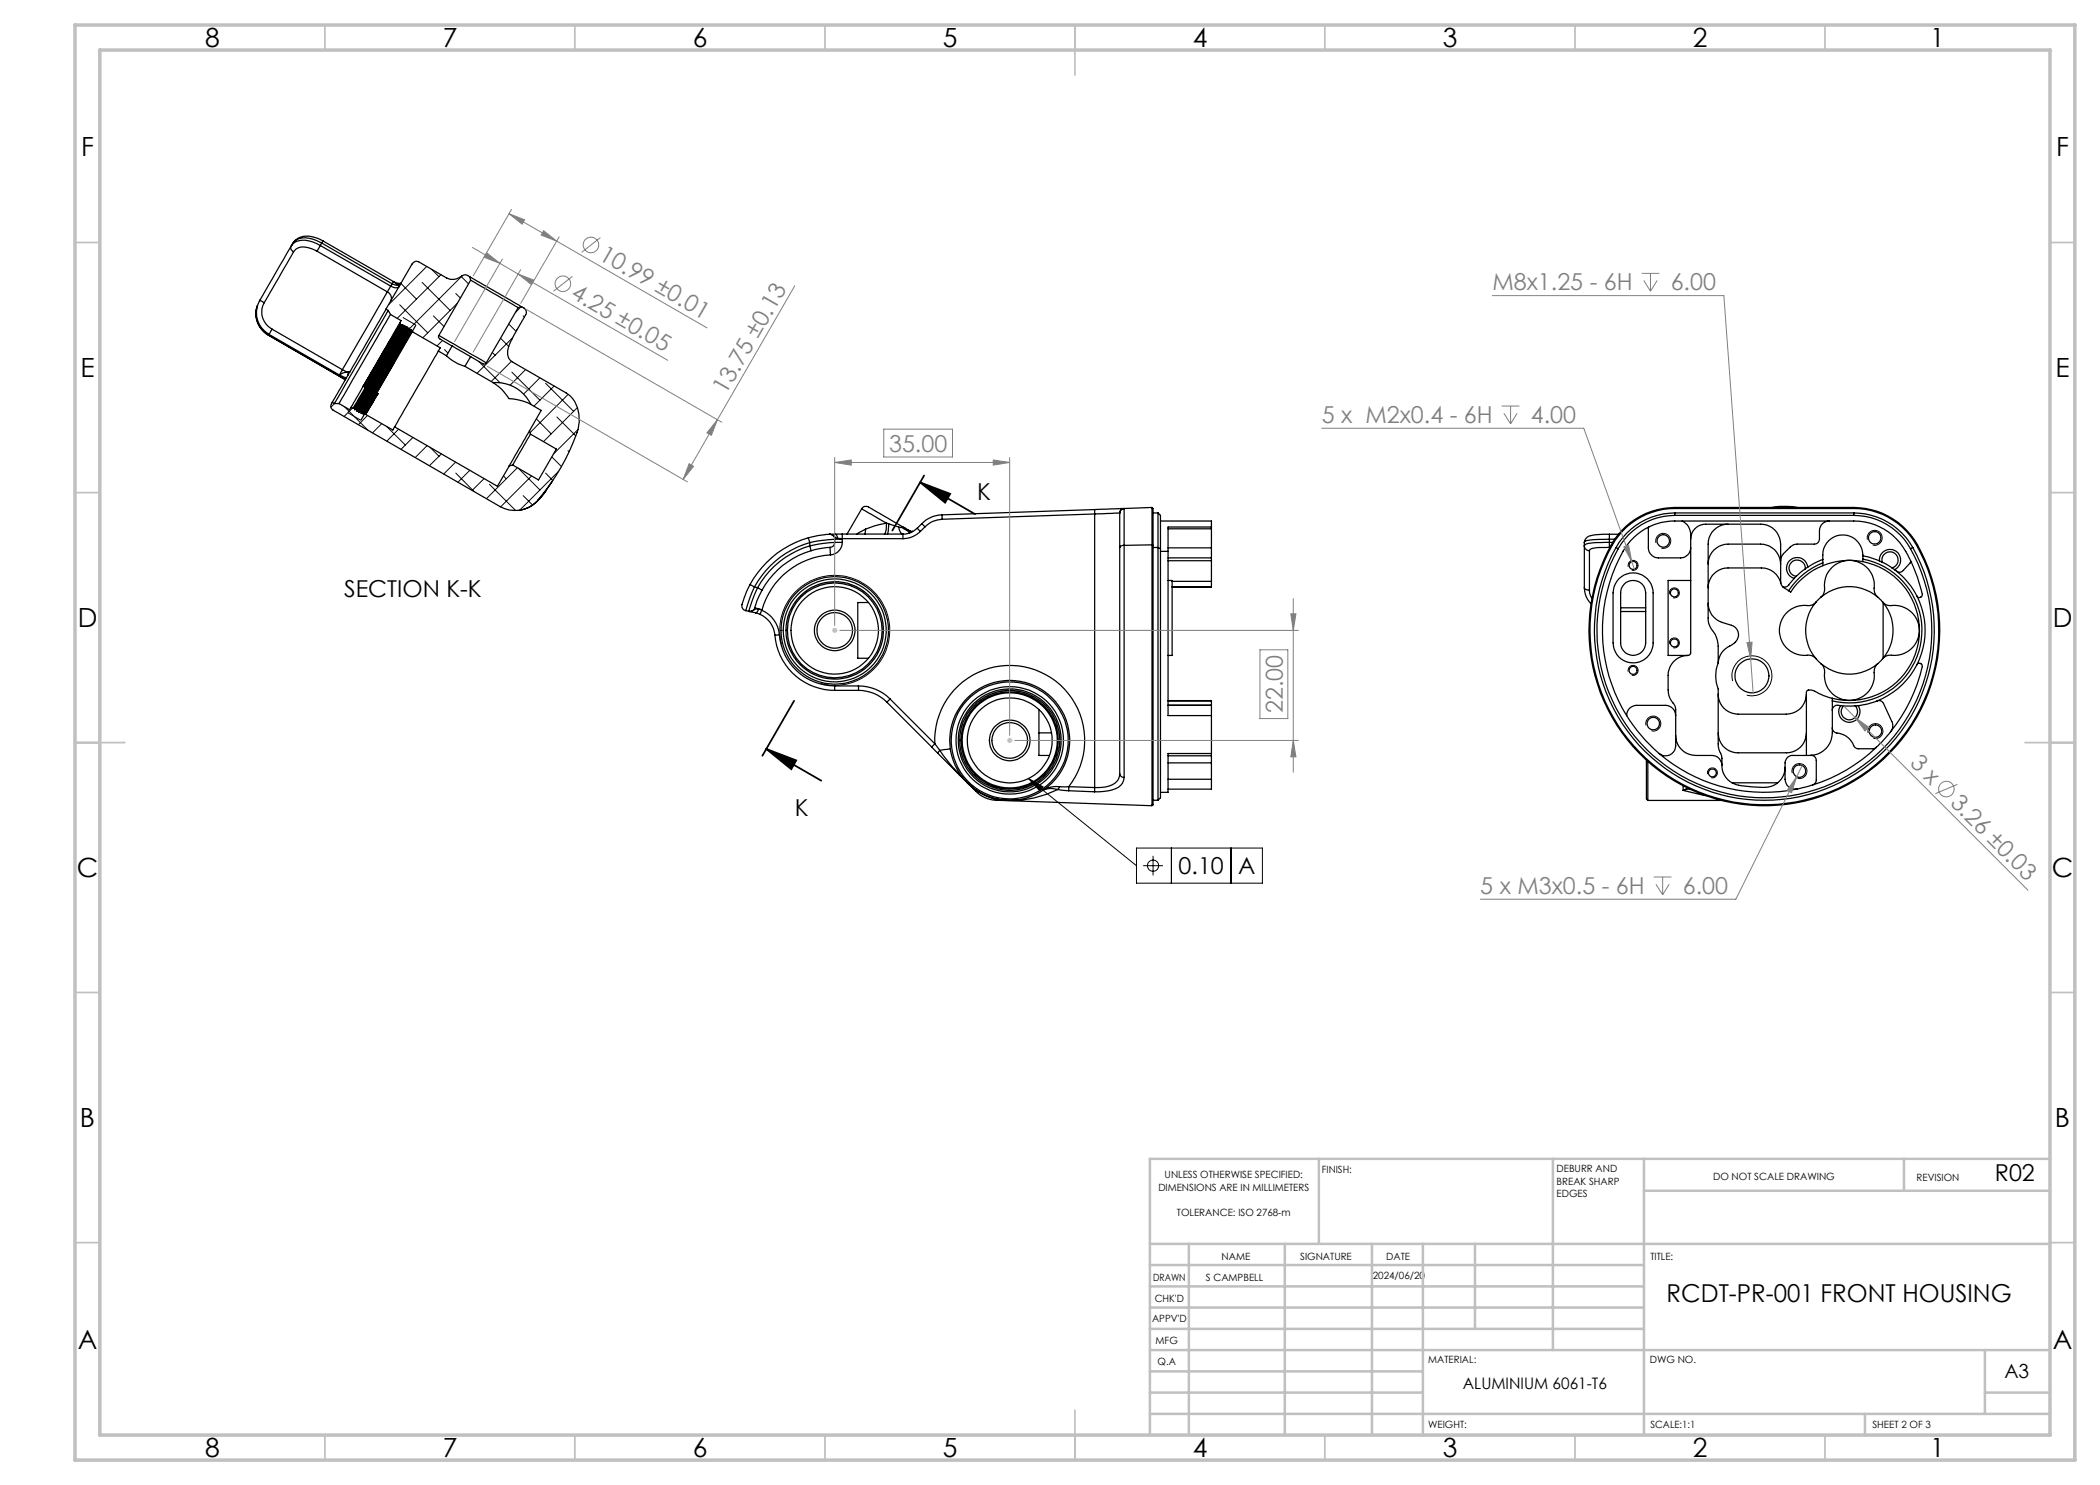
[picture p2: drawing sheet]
<svg xmlns="http://www.w3.org/2000/svg" width="420mm" height="297mm" viewBox="0 0 420 297" stroke-linecap="round" stroke-linejoin="round" font-family="sans-serif">
<g fill="none" stroke="#000" stroke-width=".25">
<path d="M58.2 49.3a.88 .88 0 0 0 .5 1.1M58.2 49.3l-6.2 10.8M58.5 48.8l-.3 .5M58.7 50.4l-5.9 10.1M63.4 50.2a4 4 0 0 0-4.3-.3l-.4 .5M63.4 50.2l14.1 8.2M64.1 49.1a4.9 4.9 0 0 0-5.4-.5l-.5 .7M64.1 49.1l-.7 1.1M64.1 49.1l14 8.1M64.3 48.6a5.5 5.5 0 0 0-5-.6l-.8 .8M64.3 48.6l-.2 .5M64.3 48.6l14.1 8.2"/>
<path d="M64.6 48.2a4.7 4.7 0 0 0-5.7 0l-.4 .6M64.6 48.2l-.3 .4M64.6 48.2l14.1 8.1M77.5 58.4l-9 15.5M77.5 58.4a1.37 1.37 0 0 1 .6 1.8M78.1 57.2l-.6 1.2M78.1 57.2a1.34 1.34 0 0 0 1.7 .1M78.4 56.8a1.33 1.33 0 0 0 1.7 0M78.4 56.8l-.3 .4M78.7 56.3l.1 .1M78.7 56.3l-.3 .5M78.8 56.4l1.3 .3"/>
<path d="M78.8 56.4l.5 .4 .4 .1M80.2 56.8l-.5 .1M80.2 56.7l-.5 .2M93.9 55.3l-.4-.2a1 1 0 0 0-1.1 .1 2.78 2.78 0 0 1-3.1 .4l-5.6-3.3a1 1 0 0 0-1.3 .5l-5.2 9M93.9 55.3l10.4 6M93.9 55.3l.2 .8M94.1 56.1l9.5 5.4M94.1 56.1l-6.3 11M52 60.1l.8 .4M52 60.1a4.9 4.9 0 0 0 1.8 6.8M52 60.1l-.1 .1M52.8 60.5a3.8 3.8 0 0 0 1.6 5.3"/>
<path d="M53.7 67.1l15.4 8.8M53.7 67a4.9 4.9 0 0 1-2.3-5.8 4.9 4.9 0 0 0 2.3 5.9M53.7 67l15.4 8.9M53.7 67v.1M53.8 66.9l-.1 .1M53.8 66.9l14.1 8.1M54.4 65.8l-.6 1.1M54.4 65.8l14.1 8.1M67.9 75l1.4 .6M68.5 73.9a1.84 1.84 0 0 0 1.5 .5M68.5 73.9l-.6 1.1M69.7 74.5h-.8l-1 .5"/>
<path d="M69.7 74.5l-.1 .5M69.9 74.4l-.2 .1M72.6 77.3l-2.4 4.2M72.6 77.3l.4 .2M72.8 77.2l-.2 .1M72.8 77.2l.2 .1M73 77.3v.2M75.2 78.8l-2.5 4.1M75.4 78.7l-2.4 4.1M75.4 78.7h.1M75.4 78.7l-2.3 4M75.4 78.7l.1 .1"/>
<path d="M75.5 78.8l-2.4 4.1M75.5 78.8l-2.4 4M77.2 61.8l-10.7 18.7M77.2 61.8l.4 .3M77.6 62.1l-10.7 18.6M77.6 62.1l.5 .8M78.1 62.9l-10.3 17.8M78.1 62.9l2.1 1.2-.3 .5M78.9 72.4l-6.2 10.5M79.9 64.6l-7.3 12.7M79.9 64.6l.2 .1M80.1 65h.1"/>
<path d="M80.1 64.7v.3M80.1 64.7l-7.5 12.6M80.1 65l-7.3 12.2M80.2 65.1l-7.2 12.2M80.2 65h.1M80.5 64.9l-7.5 12.6M80.5 64.9l-.3 .1M80.5 64.9h.1M80.5 64.9l-9.9 16.8M80.5 64.9v.3M80.5 65.2l-9.6 16.3M80.5 65.2l.1 .1"/>
<path d="M80.6 65.4l-9.7 16.2M80.6 65.3h.1M80.9 65.2l-10 16.7M80.9 65.2l-.3 .1M80.9 65.2h.1M81 65.2l-10 16.7M81 65.2v.3M81 65.5l-9.7 16.3M81 65.5h.1M81 65.6l-9.6 16.2M81.1 65.5v.1M81.4 65.4l-10 16.8"/>
<path d="M81.4 65.4l-.3 .1M81.4 65.4h.1M81.4 65.4v.4M81.4 65.8l-9.6 16.2M81.4 65.8h.1M81.5 65.9l-9.7 16.2M81.5 65.8h.1M81.8 65.6l-10 16.8M81.8 65.6l-.3 .2M81.8 65.6v.1M81.8 65.7l-9.9 16.7M81.8 65.7v.3"/>
<path d="M81.8 66l-9.6 16.2M81.8 66h.2M81.9 66.1l-9.7 16.2M82 66l-.1 .1M82.2 65.9l-10 16.8M82.2 65.9l-.2 .1M82.2 65.9h.1M82.3 65.9l-10 16.8M82.3 65.9v.3M82.3 66.2l-9.7 16.3M82.3 66.2l.1 .1M82.3 66.4l-9.6 16.2"/>
<path d="M82.4 66.3h.1M82.4 66.3l-9.5 16.5M82.4 66.3l5.7 3.3-.4 .6M83.2 65l-11 19.1M87.7 70.2l-8.8 15.2M87.7 70.2l1.6 1M87.8 67.1a.46 .46 0 0 0 .1 .7l2.5 1.4M87.8 67.1l9.5 5.5M89.3 71.2a9.4 9.4 0 0 0 3.7 2.1M90.4 69.2l3.7 2.1M90.4 69.2l-1.1 2M93 73.3l5.6 3.2"/>
<path d="M94.1 71.3l2.5 1.5a.49 .49 0 0 0 .7-.2M94.1 71.3l-1.1 2M98.6 76.5a7.8 7.8 0 0 1 7.6 4.4M98.6 76.5l.6 .4a9 9 0 0 1 2.6 2.8l2.4 .4 2 .8M103.6 61.5l-6.3 11.1M104.3 61.3a1.12 1.12 0 0 1 .8 1.7l-2.7 4.8a4.7 4.7 0 0 0-.7 3.8l.7 .8 10.8 6.2a6.6 6.6 0 0 1 2.2 7.9 43.1 43.1 0 0 1-7.8 13.5M104.3 61.3l-.7 .2M66.5 80.5a.97 .97 0 0 0 .1 1.5l33.4 19.3a6 6 0 0 0 7.6-1.3M66.5 80.5l.4 .2M66.9 80.7h.9M67.8 80.7l2.1 1.2 .3-.4M70.2 81.5l.4 .2 .2-.2"/>
<path d="M70.8 81.5l.1 .1M70.8 81.5h.1M70.9 81.6v.3M71.3 81.8l-.4 .1M71.3 81.8h.1M71.4 81.8v.4M71.7 82l-.3 .2M71.7 82l.1 .1M71.7 82h.1M71.8 82.1v.3M72.1 82.3l-.3 .1M72.1 82.3h.1"/>
<path d="M72.2 82.3v.4M72.6 82.5l-.4 .2M72.6 82.5l.1 .1M72.6 82.5h.1M72.7 82.6v.3M72.7 82.9h.1M72.9 82.8l-.2 .1M72.9 82.8h.1M73 82.8h.1M73.1 82.8v.1M73.1 82.9l5.5 3.1 .3-.6M78.9 85.4l20.6 11.9 2.3-4.1"/>
<path d="M102.5 93l-.7 .2M105.9 86.1l-4.1 7.1M105.9 86.1l.2 .7M106.1 86.8l-3.6 6.2M106.1 86.8l5.2 3-3.6 6.2-5.2-3M106.2 80.9l2 1.2-2.3 4M109.2 98.1a7.6 7.6 0 0 1-5.3 3.9M110.5 96.2l-1.7 2.5-1.2 1.3M100 101.3h.1M150 116.9l-1.2 2.7a2.48 2.48 0 0 0-.3 2.1l.7 .4M150 116.9l.9 .5M150.9 117.4l-.8 1.8-.9 2.9"/>
<path d="M150.9 117.4l.6 .1M151.5 117.5l-.9 2.3-.8 2.5M151.5 117.5l.9 .5M152.4 118l-1 2.2-.4 1.4M161.7 107.6l.3 .9M161.7 107.6a19.2 19.2 0 0 0-11.7 9.3M162 109.2l.2 .9M162 109.2a17.6 17.6 0 0 0-10.5 8.3M162 108.5a18.3 18.3 0 0 0-11.1 8.9M162 108.5v.7M162.2 110.1a16.3 16.3 0 0 0-9.8 7.9M165.9 106.9l-2.2 .2-2 .5"/>
<path d="M165.9 106.9a1.03 1.03 0 0 1 1 .9M165.9 106.9h.4l.8 .7 .4 .1M166 109.5l-3.8 .6M166 109.5l.1 1.5M166.1 111a15.1 15.1 0 0 0-13.7 11M166.9 107.8l-4.9 .7M166.9 108.5l-2.3 .2-2.6 .5M166.9 108.5a.91 .91 0 0 1-.9 1M166.9 107.8h1.6M166.9 106.8a.77 .77 0 0 1 .6 .9M166.9 106.8l-1 .1M166.9 108.5h1.6"/>
<path d="M166.9 106.8h1.6M166.9 107.8v.7M167.5 107.7h1M168.5 107.7v.1M168.5 108.5a2.54 2.54 0 0 1-2.4 2.5M168.5 106.8v.9M168.5 107.8v.7M168.5 107.7h12.1M168.5 106.8h12.1M172.3 101.8a1.16 1.16 0 0 1 1.9-.1l6.7 3.8M172.3 101.8l5 2.8M172.3 101.8l-2.9 5"/>
<path d="M173.1 105.8l-.1 1.1M173.1 105.8l-1.7 1M177.3 104.6l-2.5 .6-1.7 .6M177.3 104.6a3 3 0 0 1-.4 2.2M177.3 104.6l.4 .2M177.7 104.8v1.5l-.2 .5M177.7 104.8l2 .6M179.7 105.4a1.52 1.52 0 0 0 .9 1.4M179.7 105.4l.7 .1M180.4 105.5l.9 .5M180.4 105.5h.5M180.6 106.8v.9"/>
<path d="M180.9 105.5l.4 .5M180.9 105.5l.8 .5M181.3 106l.6 .5M181.7 106h-.4M181.7 106l.3 .2M182 106.2l.5 .1-.6 .2M182 106.2l-.1 .3M183.4 105.7l.7 .6M183.4 105.7a3.8 3.8 0 0 1-2.8 1.1M184.1 106.3a5 5 0 0 1-3.5 1.4M184.4 104.7l.6 .7M184.4 104.7l-1 1"/>
<path d="M185 105.4l-.9 .9M188.4 103v.9M188.4 103a5.9 5.9 0 0 0-4 1.7M188.4 103.9a4.9 4.9 0 0 0-3.4 1.5M218.9 101.9v.9M218.9 101.9l-30.5 1.1M218.9 102.8v54.7M218.9 102.8l-30.5 1.1M223.9 109.5v45.3M223.9 102.6v6.9M223.9 102.6l-5 .2M223.9 102.6h.1"/>
<path d="M224.8 101.7l5.6-.2v7.5M224.8 101.7a.91 .91 0 0 0-.9 .9M224.8 101.7l-5.9 .2M224.8 101.7h.1M224.8 109.1v46.4M224.8 109.1a.72 .72 0 0 0-.9 .4M224.8 101.7v7.4M224.8 101.7a.9 .9 0 0 0-.9 .9M230.4 109v52.1l-31.2-1M230.4 101.7h.2v7.4M230.4 109l-5.6 .1M230.4 109.1h.2"/>
<path d="M230.6 109.1v51.9h-.2M230.6 109.5h1M230.6 102.6h1M231.6 109.5v50.6M231.6 102.6v6.9M231.6 102.6l.5 .5v6.6M231.6 109.5l.5 .2M232.1 109.7v49.9l-.5 .5M232.1 104.2h10.2v1.2M232.1 110.3h1.5M233.6 110.3v32.8h8.7M233.6 109.6h8.7"/>
<path d="M233.6 105.8h8.7M233.6 111.6h8.7M233.6 116.1h.8v15h-.8M233.6 112.1h8.7M234.4 117.4h7.9M234.4 116.3h7.9M242.3 105.4h-8.7v4.9M242.3 105.4v.4M242.3 109.6v2M242.3 116.3v1.1M242.3 111.6v.5M242.3 117.4h-7.9"/>
<path d="M242.3 105.8v3.8M242.3 112.1v4.2M316.9 117.6a4.5 4.5 0 0 0 1.3 3.2M316.9 109.2a1.03 1.03 0 0 0 1 .9M316.9 109.2v8.3a.95 .95 0 0 0 1 .5M317.9 110.1v7.9M317.9 118v.6l.5 1.2M321.9 106.9h-.7a8.2 8.2 0 0 0-3.7 .5l-.4 .4-.2 .7M321.9 108.5v1M321.9 107.8l-3.9 .2a1.02 1.02 0 0 0-1.1 .5v.7M321.9 109.5a8.8 8.8 0 0 0-3.9 .4l-.1 .2M321.9 108.5a12.7 12.7 0 0 0-4.9 .4l-.1 .3"/>
<path d="M321.9 106.9v.9M321.9 106.9h1.8M321.9 107.8v.7M321.9 108.5h.6M321.9 109.5h.1M321.9 107.8h1M323.2 109.5a34 34 0 0 0 29.7 50.6 34 34 0 0 0 29.7-50.6M323.2 109.5l.4 .2M323.6 109.7a33.5 33.5 0 0 0 29.3 49.9 33.5 33.5 0 0 0 29.2-49.9M323.8 115.7a4 4 0 0 1 4.3-.8 4 4 0 0 1 2.5 3.7v10a4 4 0 0 1-4 4 4 4 0 0 1-4-4v-10a4.2 4.2 0 0 1 1.2-2.9zM324.3 106.1a14.5 14.5 0 0 1 10.7-4.6h35.8a14.8 14.8 0 0 1 13.5 9.1 35.1 35.1 0 0 1-32.9 50.5 35.1 35.1 0 0 1-28.5-53.2zM324.9 116.8a2.51 2.51 0 0 1 2.7-.5 2.51 2.51 0 0 1 1.5 2.3v10a2.5 2.5 0 0 1-2.5 2.5 2.5 2.5 0 0 1-2.5-2.5v-10a2.32 2.32 0 0 1 .8-1.8z"/>
<path d="M325.3 105.4a14.3 14.3 0 0 1 9.7-3.7h35.8a14.6 14.6 0 0 1 13.3 9 34.9 34.9 0 0 1-32.7 50.2 34.9 34.9 0 0 1-28.4-52.8zM329.7 105.4a11.2 11.2 0 0 1 5.3-1.2h35.8a12.5 12.5 0 0 1 11.4 8.1M329.7 105.4v4.2a2.05 2.05 0 0 0 2 2h4.4a2.05 2.05 0 0 0 2-2M329.7 105.4a12.5 12.5 0 0 0-5.9 6.4 32.4 32.4 0 0 0 1.5 31.3M335 103.1a13 13 0 0 0-11.4 6.6M335 102.6a13.5 13.5 0 0 0-11.8 6.9M335 102.6h35.8M335 103.1h35.8M335 102.6v.5M336.4 104.2a2.96 2.96 0 0 1 1.7 2.7v23.7l-.1 .3-.4 .2M338.1 107.8a2.99 2.99 0 0 1 3-3h11a4 4 0 0 1 4 4v7.6l.1 .5 .4 .5M338.1 116.1h-4.5v15h4"/>
<path d="M341.6 112.8a4 4 0 0 1 4-4h6.5a4 4 0 0 1 4 4M345.6 104.8a4 4 0 0 0-4 4v14.8a4.8 4.8 0 0 0 1.4 3.2l.6 2v3.8M354.3 101.5a15.2 15.2 0 0 1 5.1 0M355.2 101.5l1.3-.1 2 .1M356.2 116.6a4 4 0 0 0-3.9-3h-6.7a4 4 0 0 0-4 4M356.6 117.4l1.1 .7M358.8 115.7l-.8 1a1.14 1.14 0 0 1-1.4 .7M359.3 115.2l-.5 .5M361.1 113.8a1.64 1.64 0 0 0-1.5-1.8 1.64 1.64 0 0 0-1.8 1.5 1.64 1.64 0 0 0 1.5 1.7M361.1 113.8l-1.8 1.4M361.6 113.4a2.13 2.13 0 0 0-3.5-1.4 2.13 2.13 0 0 0 .7 3.7M361.6 113.4l-.5 .4"/>
<path d="M364.2 119.4a2.44 2.44 0 0 0 .7-2.4 5 5 0 0 1 5.4-4.9 5 5 0 0 1 4.5 5.8l.3 .9 .4 .6M364.2 119.4l-1 1M364.2 119.4a8.7 8.7 0 0 1 11.3 0M364.6 111.9l-1.6 .7-1.4 .8M364.6 113.1a14.1 14.1 0 0 0-6.5 5.3l-.4-.3M364.6 112.6a14.7 14.7 0 0 0-6.9 5.5M365.9 104.2a1.93 1.93 0 0 0-2 2v1.6a1.02 1.02 0 0 1-1 1h-3.5a1.92 1.92 0 0 0-1.4 .6l-1.6 1.7-.3 1M370.8 103.1a13 13 0 0 1 11.3 6.6M370.8 102.6a13.6 13.6 0 0 1 11.8 6.9M370.8 102.6v.5M372.6 112.3a4.5 4.5 0 0 0-2.8-5.1 4 4 0 0 0-5.2 3.8v2.1M372.6 111.2l1.2 .2 2.1 .8"/>
<path d="M372.6 112.3a14 14 0 0 1 11 16.8 14 14 0 0 1-17.1 10.6M372.6 111.8a14.5 14.5 0 0 1 11.5 17.3 14.5 14.5 0 0 1-17.6 11.1M372.6 112.3a14.1 14.1 0 0 0-8 .8M375.5 119.4l1.1 1M375.9 112.2a2.13 2.13 0 0 1 3.2-2 2.13 2.13 0 0 1-.2 3.7M375.9 112.2l.5 .2M376.4 112.4a1.64 1.64 0 0 1 1.2-2 1.64 1.64 0 0 1 2 1.2 1.64 1.64 0 0 1-1.2 2M376.4 112.4l2 1.2M378.4 113.6l.5 .3M378.9 113.9l.4 .3M379.3 114.2a16.2 16.2 0 0 1 4.1 5M382.2 112.3l-1.6 1.8a.94 .94 0 0 1-1.3 .1"/>
<path d="M382.2 112.3a24.8 24.8 0 0 1 2.2 6.9l-.2 .2a.5 .5 0 0 1-.8-.2M382.6 109.5l-.5 .2M383.4 119.2a15.2 15.2 0 0 1 0 13.7M149.2 122.1l.6 .2M149.8 122.3l1.3 .3M151 121.6a.99 .99 0 0 1-1.2 .7M151 121.6l1.4 .4M151.1 122.6l.9 .3M151.7 121.8l.7 .3M151.7 121.8a2.31 2.31 0 0 0-1.6 .5h-.3M151.7 121.8l-.2 .5-.4 .3M152 122.9a5 5 0 0 1 3 4.1"/>
<path d="M152.4 122.1l-.4 .8M152.4 122.1a6 6 0 0 1 3.5 4.9M152.4 122v.1M155 127a12 12 0 0 0 11.9 11.1M155.9 127a11.1 11.1 0 0 0 11 10.2M155.9 127h-.9M157.2 126.1h.3M166.9 137.2v.9M166.9 137.2h4.8M166.9 138.1h4.8M171.7 137.2a8.8 8.8 0 0 1 6.3 2.6M171.7 138.1a7.9 7.9 0 0 1 5.7 2.3"/>
<path d="M171.7 137.2v.9M173.7 120.5h-2.1v11.2h2.1M178 139.8l-.6 .6M178 139.8l9 9M324.1 122.3h5M324.1 121.6h5M337.6 131.1a4 4 0 0 0-4 4v2.9a5.5 5.5 0 0 0 1.4 3.2l.1 .7v7.3a2.02 2.02 0 0 1-1.1 1.8 2.02 2.02 0 0 1-2.2-.3M341.6 120.6a4 4 0 0 0 2.9 3.9 3.8 3.8 0 0 1 2.9 1.4 2.37 2.37 0 0 1-1.2 3.2 4 4 0 0 0-2.6 3.5M343.6 132.6a7.1 7.1 0 0 0 0 5.2v11.5l.7 2.1a5.2 5.2 0 0 0 1.7 4.9 11.3 11.3 0 0 0 5.7 1.1 4.3 4.3 0 0 0 5.3-3.3v-.6M343.6 138.8a4 4 0 0 0 4 4h9.7a4 4 0 0 0 4-4M363.2 131.7l1 1M363.2 120.4a2.25 2.25 0 0 1-2.4 .7 5 5 0 0 0-4.9 5.6 5 5 0 0 0 6.1 4.4l.6 .2 .6 .4"/>
<path d="M363.2 120.4a8.8 8.8 0 0 0 0 11.3M364.2 132.7a2.44 2.44 0 0 1 .7 2.5 5 5 0 0 0 5.4 4.9 5 5 0 0 0 4.5-5.8l.3-1 .4-.6M364.2 132.7a8.7 8.7 0 0 0 11.3 0M366.5 139.7v6.9a4.5 4.5 0 0 1-4.3 4.5M366.5 139.7a12 12 0 0 1-3.7-1.5l-.6-.2a.63 .63 0 0 0-.9 .5v12.6M376.6 131.7l-1.1 1M376.6 120.4a2.27 2.27 0 0 0 2.4 .7 5 5 0 0 1 4.8 5.6 5 5 0 0 1-6 4.4l-.7 .2-.5 .4M376.6 120.4a8.8 8.8 0 0 1 0 11.3M376.6 120.5v11.2M383.4 132.9a.58 .58 0 0 1 .7-.2 .58 .58 0 0 1 .4 .6 32.5 32.5 0 0 1-6.4 13.1M383.4 132.9a15.3 15.3 0 0 1-8 7.3M177.4 140.4l8.9 9"/>
<path d="M186.3 149.4l1.3 1.3M187 148.8a15 15 0 0 1 19.5-15 15 15 0 0 1 7.2 23.5M187 148.8l-.7 .6M187 148.8l1 1.3M187.6 150.7l4.2 4.2M188 150.1l2.4 3.1 1.4 1.7M188 150.1l-.4 .6M190.1 149.8l-2.1 .3M191.8 154.9l.7 .6M191.8 154.9l1.7 1.7M191.8 154.9l.5 .4-.1-.2M191.8 154.9h.1"/>
<path d="M191.9 148.1h.3M193.5 156.6l1.4 1.4a6.1 6.1 0 0 0 4.3 2.1M193.5 156.6a12 12 0 0 0 5.6 3.2M199.1 159.8l.8 .1M199.1 159.8l.1 .3M207.8 141.9v9.2h2.1M207.8 146.6h2.5M211.6 157.9a20.5 20.5 0 0 1-11.2 2.1l-1.3-.2M211.6 157.9l2.1 .2M211.9 157.3a5.2 5.2 0 0 0-3.3 .8 3.8 3.8 0 0 1 3-.2M211.9 157.3h1.8M211.9 157.3l-.3 .6"/>
<path d="M213.7 158.1l5.2 .3M213.7 157.3v.8M213.7 157.3l5.2 .2M218.9 157.5v.9M223.9 154.8a.86 .86 0 0 0 .9 .7M223.9 154.8a2.78 2.78 0 0 1-2.7 2.6l-2.3 .1M224.8 155.5a2.82 2.82 0 0 1-2.4 2.5l-1.7 .3-1.8 .1M233.6 140.1l8.7 .1M233.6 151.2h8.7M233.6 141h8.7M233.6 155.9h8.7M233.6 140.2h8.7"/>
<path d="M233.6 152.6h8.7M242.3 143.1v7.6M242.3 150.7h-8.7v7.8h-1.5M242.3 141.1v2M242.3 150.7v.5M242.3 151.2v1.4M242.3 155.9v1.9h-8.7M242.3 141v.1M242.3 140.2v.8M242.3 152.6v3.3M325.3 143.1a34.5 34.5 0 0 0 6.5 7.6M329.3 152v7.8l.3 .3"/>
<path d="M329.6 152.3v7.8M331.8 150.7a32.3 32.3 0 0 0 27.6 7.1M335.1 143.1a2.05 2.05 0 0 0-2-2h-5.8a1.99 1.99 0 0 0-2 2M335.1 147.1a4 4 0 0 0 4 4h3.3a1.99 1.99 0 0 1 2 2M336.6 157.2v.9M336.6 158.1l4.6 1M337.6 157.6l-1 .5M337.9 157.8l-1.3 .3M343.6 146.6a3.9 3.9 0 0 0 4 4h9.7a4 4 0 0 0 4-4M346.4 156.6h9.1M362.2 151.1h-3.7a1.51 1.51 0 0 0-1.5 1.5v3.3a2.03 2.03 0 0 0 2.4 1.9M362.2 151.1a1.02 1.02 0 0 1 1.1 1v3.9a1.03 1.03 0 0 1-.8 1"/>
<path d="M362.5 157l-3.1 .8M366.5 145.6a1.18 1.18 0 0 0 1.4 1.1 4.8 4.8 0 0 1 3.1 2.8l.5 .3h3.3l.4-.3M368.1 141.1h-.3a1.02 1.02 0 0 0-1.3 1M368.1 141.1a2.13 2.13 0 0 0 1.8 3.4 2.13 2.13 0 0 0 1.8-3.4M368.1 141.1l.6 .1M368.7 141.2a1.64 1.64 0 0 0 0 2.3 1.64 1.64 0 0 0 2.3 0 1.64 1.64 0 0 0 .1-2.3M368.7 141.2h2.4M371.7 141.1l-.6 .1M375.2 149.5a31.8 31.8 0 0 1-12.7 7.5M375.4 140.2a1 1 0 0 1 1.3 .5l1.7 3.6a1.96 1.96 0 0 1-.3 2.1M375.4 140.2l-1.8 .6-1.9 .3M378.1 146.4l-2.9 3.1"/>
<path d="M230.6 160.1h1M329.6 160.1h14.6"/>
<circle cx="326.6" cy="113.1" r=".8"/>
<circle cx="332.6" cy="108.2" r="1.25"/>
<circle cx="334.9" cy="118.6" r=".8"/>
<circle cx="374.9" cy="107.6" r="1.25"/>
<circle cx="166.9" cy="126.1" r="3.6"/>
<circle cx="166.9" cy="126.1" r="10.3"/>
<circle cx="166.9" cy="126.1" r="8.8"/>
<circle cx="167" cy="126.1" r="9.8"/>
<circle cx="167" cy="126.1" r="4.1"/>
<circle cx="167" cy="126.1" r="10.7"/>
<circle cx="167" cy="126.1" r="9.5"/>
<circle cx="326.6" cy="134.1" r=".8"/>
<circle cx="334.9" cy="128.6" r=".81"/>
<circle cx="350.4" cy="135.2" r="3.4"/>
<circle cx="201.9" cy="148.1" r="10.3"/>
<circle cx="201.9" cy="148.1" r="4.1"/>
<circle cx="201.9" cy="148.1" r="3.6"/>
<circle cx="201.9" cy="148.1" r="11.7"/>
<circle cx="201.9" cy="148.1" r="8.5"/>
<circle cx="201.9" cy="148.1" r="10.7"/>
<circle cx="201.9" cy="148.1" r="9.5"/>
<circle cx="201.9" cy="148.1" r="10"/>
<circle cx="202" cy="148.1" r="12"/>
<circle cx="202" cy="148.1" r="9.7"/>
<circle cx="330.7" cy="144.7" r="1.25"/>
<circle cx="342.5" cy="154.6" r=".81"/>
<circle cx="359.9" cy="154.2" r="1.26"/>
<circle cx="375.1" cy="146.2" r="1.24"/>
</g>
<g fill="none" stroke="#000" stroke-width=".2">
<path d="M80.2 56.7l3.1 3.1M84.4 56.5l5.6 5.6M85.3 53.3l-7.5 7.6M86.3 53.9l1.5 1.4M88.2 54.9l-8.8 8.8M91.2 58.7l.9 .9M92.2 55.3l1.5 1.5M92.5 55.1l-10.7 10.7M79.9 61l5.6 5.6M80.6 63.5l2.6 1.5M86.7 63.2l2.1 2.1M88.5 68.1l-1.1 1.1"/>
<path d="M88.9 69.9l.7 .7M91.5 60.6l-6.9 7M94.2 71.4l-.3 .3M95.7 72.3l4.3 4.2M98.5 70.5l.5 .5M100.2 67.7l1.6 1.6M101.7 64.8l1.5 1.5M102.3 72.2l-4.1 4.1M102.4 74.4l5.6 5.6M102.6 67.5l-7.2 7.2M104.2 61.4l-1.1 1.1M104.6 63.2l.3 .2"/>
<path d="M105.1 73.9l-3.1 3.1M108 75.6l-3.3 3.2M109.1 76.7l5.6 5.6M110.8 77.2l-4 4M113.6 78.9l-7.6 7.6M66.9 80.7l-.7 .8M68.9 81.4l4.7 4.6M69.6 82.5l2.6 1.6M70.5 81.6l-1.7 1.7M73.5 83.1l-1.8 1.8M76.3 84.7l-1.8 1.9M77.4 85.4l3.7 3.6"/>
<path d="M79.7 85.8l-2.3 2.4M82.6 87.5l-2.4 2.3M85.4 89.1l-2.4 2.4M86 89.4l1.8 1.9M88.3 90.8l-2.4 2.3M91.1 92.4l-2.3 2.4M91.2 94.6l3.6 3.7M94 94l-2.4 2.4M96.8 95.7l-2.4 2.4M97.9 96.9l5.2 5.2M100.7 95.2l.5 .5M103.5 93.6l-6.2 6.1"/>
<path d="M103.7 93.7l4.3 4.3M104.6 99.1l1.9 1.9M106.3 95.2l-6.1 6.1M107.3 83.8l2.9 3M109.1 94.6l1.5 1.5M110.4 91.4l1.9 1.9M111.4 83.4l3.8 3.8M111.7 94.3l-7.7 7.7M113.6 90.1l.2 .2M115.5 81.5l-6.8 6.8M115.6 85.9l-4.9 4.9M325.6 113.3a1.01 1.01 0 0 1 .9-1.2 1.01 1.01 0 0 1 1.1 1.1 1.01 1.01 0 0 1-1.2 .8"/>
<path d="M331.2 108.6a1.51 1.51 0 0 1 1.3-1.9 1.51 1.51 0 0 1 1.6 1.6 1.51 1.51 0 0 1-1.8 1.3M333.9 118.8a1.01 1.01 0 0 1 .9-1.2 1.01 1.01 0 0 1 1.1 1.1 1.01 1.01 0 0 1-1.3 .9M373.5 107.9a1.5 1.5 0 0 1 1.3-1.8 1.5 1.5 0 0 1 1.6 1.6 1.5 1.5 0 0 1-1.9 1.3M156.3 128.9a11 11 0 0 1 9.6-13.8 11 11 0 0 1 12 11.9 11 11 0 0 1-13.8 9.7M325.6 134.3a1 1 0 0 1 .9-1.2 1 1 0 0 1 1.1 1.1 1 1 0 0 1-1.2 .8M333.9 128.8a1 1 0 0 1 .9-1.2 1 1 0 0 1 1.1 1.1 1 1 0 0 1-1.3 .8M346.5 136.2a4 4 0 0 1 3.5-5 4 4 0 0 1 4.4 4.3 4 4 0 0 1-5 3.5M205.7 155.7l2.9 1.7-.6 .8zM205.7 155.7l21.6 17.4M329.2 145.1a1.49 1.49 0 0 1 1.3-1.9 1.49 1.49 0 0 1 1.6 1.6 1.49 1.49 0 0 1-1.8 1.4M341.5 154.8a.99 .99 0 0 1 .9-1.2 .99 .99 0 0 1 1.1 1.1 .99 .99 0 0 1-1.3 .8M358.5 154.6a1.5 1.5 0 0 1 1.3-1.9 1.5 1.5 0 0 1 1.6 1.7 1.5 1.5 0 0 1-1.9 1.3"/>
<path d="M373.6 146.6a1.51 1.51 0 0 1 1.3-1.9 1.51 1.51 0 0 1 1.7 1.6 1.51 1.51 0 0 1-1.9 1.4M227.3 169.6h25.2v7h-25.2zM228.6 173.1h4M230.6 171.2v3.9M234.3 169.6v7M246.2 169.6v7"/>
<circle cx="230.6" cy="173.1" r="1.12"/>
</g>
<g fill="none" stroke="#808080" stroke-width=".2">
<path d="M94.5 49.5l5.5 3.2M97.4 50.6l2.6 2.1-3.2-1.2zM100 52.7l3.6 2.1M100.5 51.8l-9.6 16.5M101.8 42.8l9.5 5.4M101.8 42.8l3.1 1.2-.5 .8zM102.3 41.9l-7.6 13.3M103.6 54.8l3.2 1.2-.5 .9zM103.6 54.8l30 17.3M104.1 53.9l-9.5 16.5M108.7 46.1l2.6 2.1-3.1-1.2zM111.3 48.2l30.1 17.4"/>
<path d="M111.8 47.4l-7.7 13.3M114.5 55.3l-3.8 2.9M120.1 47.5l-3.8 3M159 57.1l-15.5 26.9M298.4 59.1h46.4l5.3 72.7M328.3 54.7h3.6M328.8 56.1l1.3 2.1M330.1 54.7v3.5M331.4 56.1l-1.3 2.1M97.5 73.3l40 23.1M105.2 61.8l39.2 22.7M137.8 92.7l.9 .6-2.1 2.6z"/>
<path d="M143.5 84l-1.2 3.1-.9-.5zM143.5 84l-6.9 11.9M166.9 91.5v33.6M166.9 92.5h35M166.9 92.5l3.4-.5v1zM176.7 85.8h13.8v5.6h-13.8zM198.6 92l3.3 .5-3.3 .5zM201.9 91.5v55.6M264.3 85.7h52.5l9.6 26.6M300.3 81.2h3.6M300.8 82.7l1.3 2.1M302.1 81.2v3.6"/>
<path d="M303.4 82.7l-1.3 2.1M258.7 119.7v34.7M324.8 109.4l.9-.4 .7 3.3zM326.4 112.3l.5 1.5M168 126.1h91.7M252 130h5.6v13.7h-5.6zM258.2 122.8h1l-.5 3.3zM349.4 128.5l1-.1-.3 3.4zM350.1 131.8l.5 6.8M203 148.1h56.7M258.7 148.1l.5 3.3h-1zM359.3 155.3l-1 3.2-.9-.4z"/>
<path d="M359.3 155.3l-12.1 24.5h-51.1M360.4 153.1l-1.1 2.2M368.7 141.2l2.3 2.3M371 143.5l2.7 1.9-.7 .8zM371 143.5l34.6 34.5M391.5 156.9l-4.4 1.8M330.7 175.4h3.6M331.2 176.8l1.3 2.2M332.5 175.4v3.6M333.8 176.8l-1.3 2.2"/>
<circle cx="112.6" cy="56.8" r="1.56"/>
<circle cx="118.2" cy="49" r="1.54"/>
<circle cx="389.3" cy="157.8" r="1.57"/>
</g>
<path d="M184 96.5l11 6.3M184 96.5l6 2.3-1 1.7zM184.8 95.1l-6.3 11M153.2 149.8l11.1 6.3M153.2 149.8l6 2.3-.9 1.7zM158.8 140.2l-6.3 11" fill="none" stroke="#000" stroke-width=".35"/>
<path d="M166.4 126.1h1.1M166.6 125.7l.7 .7M166.9 125.6v1M167.3 125.7l-.7 .7M201.4 148.1h1.1M201.6 147.7l.7 .7M201.9 147.6v1M202.3 147.7l-.7 .7" fill="none" stroke="#c0c0c0" stroke-width=".2"/>
<g fill="none" stroke="#c0c0c0" stroke-width=".35">
<path d="M65 5v5M115 5v5M165 5v5M215 5v10M265 5v5M315 5v5M365 5v5M15 48.5h5M410 48.5h5M15 98.5h5M410 98.5h5M15 148.5h10"/>
<path d="M405 148.5h10M15 198.5h5M410 198.5h5M15 248.5h5M410 248.5h5M65 287v5M115 287v5M165 287v5M215 282v10M265 287v5M315 287v5M365 287v5"/>
</g>
<g fill="none" stroke="#c0c0c0" stroke-width=".5">
<path d="M263.8 231.8v17M310.6 231.8v38.2M328.8 231.8v55.2M328.8 238.2h81.2M380.8 231.8v6.4M410 231.8h-180v55.2M230 248.8h180M230 257.3h98.8M230 253h98.8M237.8 248.8v38.2M257 248.8v38.2M274.4 248.8v38.2"/>
<path d="M284.6 248.8v38.2M295 248.8v17M230 265.8h98.8M230 261.5h98.8M230 278.5h54.6M230 274.3h54.6M230 270h180M397 278.5h13M397 270v12.8M230 282.8h180M373 282.8v4.2"/>
</g>
<path d="M15 5h400v287h-400zM20 10h390v277h-390z" fill="none" stroke="#c0c0c0" stroke-width=".7"/>
<path d="M184 96.5l6 2.3-1 1.7zM153.2 149.8l6 2.3-.9 1.7z" fill="#000"/>
<g fill="#808080">
<path d="M258.2 122.8h1l-.5 3.3zM258.7 148.1l.5 3.3h-1z"/>
<path d="M166.9 92.5l3.4-.5v1zM198.6 92l3.3 .5-3.3 .5z"/>
</g>
<path d="M205.7 155.7l2.9 1.7-.6 .8z" fill="#000"/>
<g fill="#808080">
<path d="M371 143.5l2.7 1.9-.7 .8z"/>
<path d="M349.4 128.5l.7 3.3 .3-3.4zM359.3 155.3l-1.9 2.8 .9 .4zM324.8 109.4l1.6 2.9-.7-3.3z"/>
<path d="M143.5 84l-1.2 3.1-.9-.5zM137.8 92.7l.9 .6-2.1 2.6z"/>
<path d="M97.4 50.6l2.6 2.1-3.2-1.2zM103.6 54.8l3.2 1.2-.5 .9z"/>
<path d="M101.8 42.8l3.1 1.2-.5 .8zM108.7 46.1l2.6 2.1-3.1-1.2z"/>
</g>
<g font-size="5.3">
<text x="41" y="9.5">8</text>
<text x="88.5" y="9.5">7</text>
<text x="138.5" y="9.5">6</text>
<text x="188.5" y="9.5">5</text>
<text x="238.5" y="9.5">4</text>
<text x="288.5" y="9.5">3</text>
<text x="338.5" y="9.5">2</text>
<text x="386" y="9.5">1</text>
<text x="16.2" y="31.2">F</text>
<text x="411.2" y="31.2">F</text>
<text x="16.1" y="75.5">E</text>
<text x="411.1" y="75.5">E</text>
<text x="15.5" y="125.5">D</text>
<text x="410.5" y="125.5">D</text>
<text x="15.4" y="175.5">C</text>
<text x="410.4" y="175.5">C</text>
<text x="16" y="225.5">B</text>
<text x="411" y="225.5">B</text>
<text x="15.5" y="269.7">A</text>
<text x="410.5" y="269.7">A</text>
<text x="41" y="291.5">8</text>
<text x="88.5" y="291.5">7</text>
<text x="138.5" y="291.5">6</text>
<text x="188.5" y="291.5">5</text>
<text x="238.5" y="291.5">4</text>
<text x="288.5" y="291.5">3</text>
<text x="338.5" y="291.5">2</text>
<text x="386" y="291.5">1</text>
</g>
<text font-size="4.9" x="333.3" y="260.4">RCDT-PR-001 FRONT HOUSING</text>
<g font-size="4.7" fill="#808080">
<text x="119.6" y="51.7" transform="rotate(30 119.6 51.7)">10.99 ±0.01</text>
<text x="114" y="59.5" transform="rotate(30 114 59.5)">4.25 ±0.05</text>
<text x="298.5" y="58">M8x1.25 - 6H</text>
<text x="334.1" y="58">6.00</text>
<text x="145.2" y="79" transform="rotate(-60 145.2 79)">13.75 ±0.13</text>
<text x="264.4" y="84.6">5 x M2x0.4 - 6H</text>
<text x="306.1" y="84.6">4.00</text>
<text x="177.8" y="90.4">35.00</text>
<text x="256.6" y="142.6" transform="rotate(-90 256.6 142.6)">22.00</text>
<text x="381.8" y="152.8" transform="rotate(45 381.8 152.8)">3 x</text>
<text x="389.9" y="160.8" transform="rotate(45 389.9 160.8)">3.26 ±0.03</text>
<text x="296.1" y="178.8">5 x M3x0.5 - 6H</text>
<text x="336.6" y="178.8">6.00</text>
</g>
<g font-size="4.7">
<text x="195.4" y="100">K</text>
<text x="68.8" y="119.3">SECTION K-K</text>
<text x="159" y="163.1">K</text>
<text x="235.7" y="174.9">0.10</text>
<text x="247.6" y="174.9">A</text>
<text x="399" y="236.2">R02</text>
</g>
<text font-size="3.9" x="400.9" y="275.5">A3</text>
<text font-size="3.2" x="292.6" y="277.9">ALUMINIUM 6061-T6</text>
<g font-size="2">
<text x="231.7" y="238.2">DIMENSIONS ARE IN MILLIMETERS</text>
<text x="232.9" y="235.7">UNLESS OTHERWISE SPECIFIED:</text>
<text x="264.4" y="234.6">FINISH:</text>
<text x="311.3" y="234.5">DEBURR AND</text>
<text x="311.3" y="237">BREAK SHARP</text>
<text x="311.3" y="239.5">EDGES</text>
<text x="342.6" y="236">DO NOT SCALE DRAWING</text>
<text x="383.3" y="236.2">REVISION</text>
<text x="235.4" y="243.2">TOLERANCE: ISO 2768-m</text>
<text x="244.3" y="252">NAME</text>
<text x="260" y="251.9">SIGNATURE</text>
<text x="277.2" y="251.9">DATE</text>
<text x="330.1" y="251.9">TITLE:</text>
<text x="230.6" y="256.1">DRAWN</text>
<text x="241.2" y="256.1">S CAMPBELL</text>
<text x="274.6" y="255.9">2024/06/20</text>
<text x="230.9" y="260.3">CHK'D</text>
<text x="230.4" y="264.4">APPV'D</text>
<text x="231.1" y="268.8">MFG</text>
<text x="231.5" y="273">Q.A</text>
<text x="285.6" y="272.5">MATERIAL:</text>
<text x="330" y="272.5">DWG NO.</text>
<text x="285.6" y="285.5">WEIGHT:</text>
<text x="330.1" y="285.6">SCALE:1:1</text>
<text x="374.5" y="285.6">SHEET 2 OF 3</text>
</g>
</svg>
